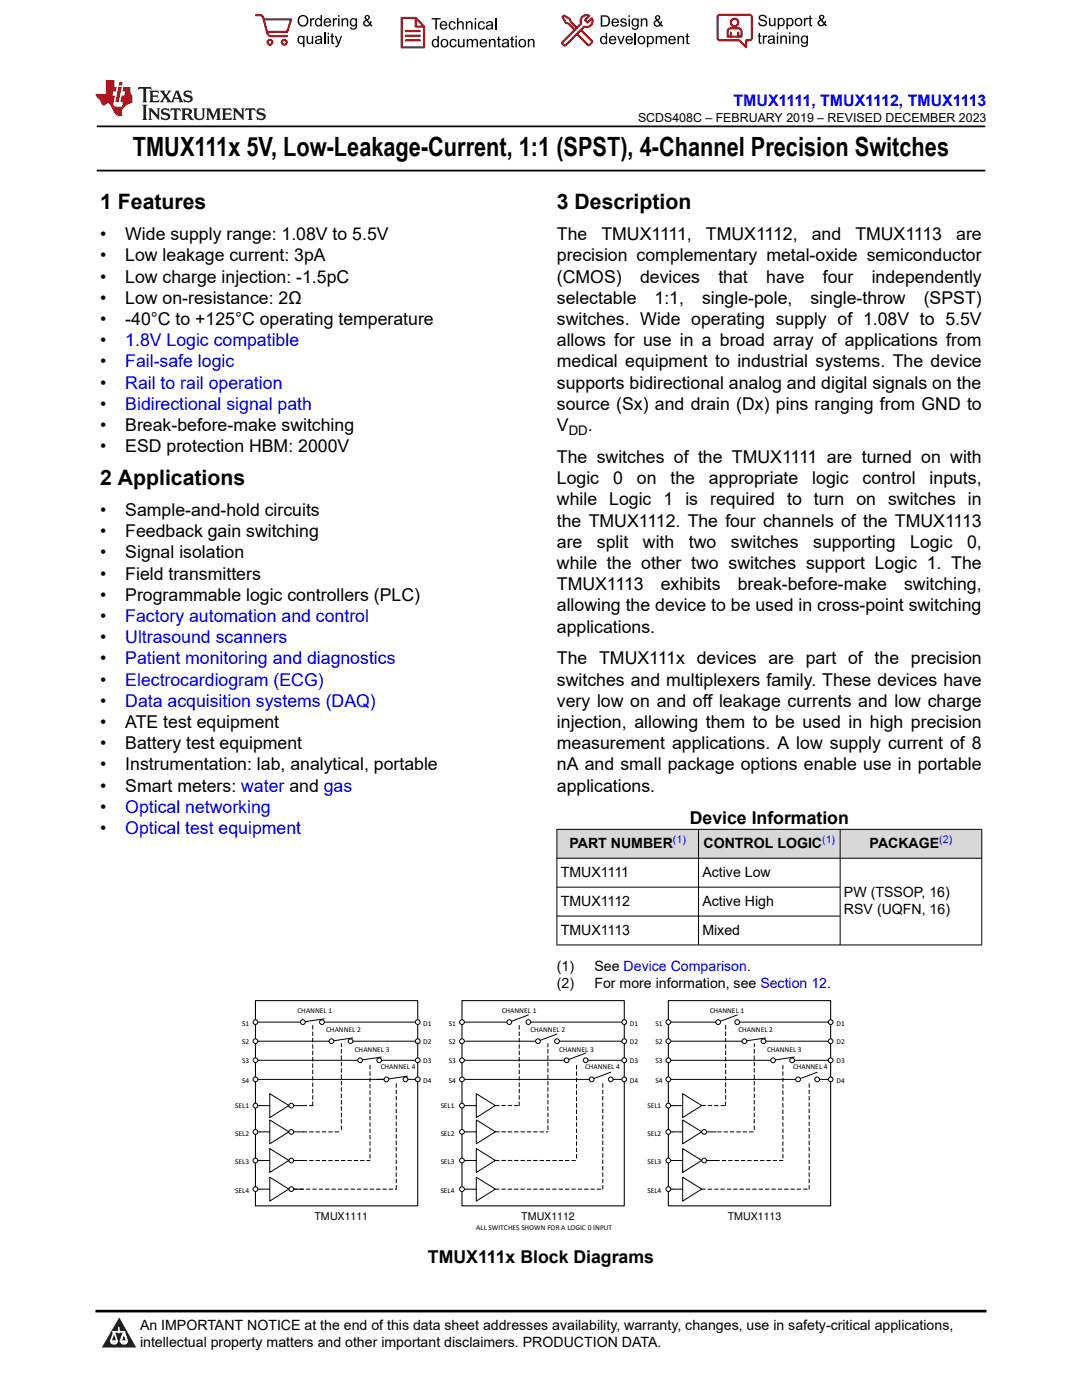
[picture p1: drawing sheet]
<svg xmlns="http://www.w3.org/2000/svg" width="216mm" height="279mm" viewBox="0 0 216 279" stroke-linecap="round" stroke-linejoin="round" font-family="sans-serif">
<path d="M19.3 25.2h177.3M19.3 34h177.3" fill="none" stroke="#000" stroke-width=".35"/>
<g fill="#d8d8d8">
<path d="M111.1 165.5h84.8v5.8h-84.8z" fill-rule="evenodd"/>
<path d="M111.2 165.6h28.1v5.6h-28.1z" fill-rule="evenodd"/>
<path d="M139.4 165.6h28.2v5.6h-28.2z" fill-rule="evenodd"/>
<path d="M167.7 165.6h28.1v5.6h-28.1z" fill-rule="evenodd"/>
</g>
<g fill="none" stroke="#000" stroke-width=".2">
<path d="M111.1 165.5h84.9M111.1 171.3h84.9M111.1 177.1h56.6M111.1 165.5v23.1M139.4 165.5v23.1M167.6 165.5v23.1M195.9 165.5v23.1M111.1 182.8h56.6M196 188.6h-84.9M51 215.4h25.4M53.8 218.3l3.8 2.3-3.8 2.4zM92.2 204h8.9"/>
<path d="M92.2 207.8h14.7M92.2 211.6h20.4M105.4 202.6l-3.3 1.2M105.9 204h18.7M111.2 206.4l-3.4 1.2M111.6 207.8h13M116.9 210.2l-3.4 1.2M117.3 211.6h7.3M121.9 214l-3.4 1.2M122.3 215.4h2.2M51 220.7h2.8M51 225.9h2.8"/>
<path d="M51 231.6h2.8M51 237.3h2.8M53.8 223.5l3.8 2.4-3.8 2.4zM53.8 229.2l3.8 2.4-3.8 2.4zM53.8 234.9l3.8 2.4-3.8 2.4zM58.6 220.7h1.9M58.6 225.9h1.9M58.6 231.6h1.9M58.6 237.3h1.9"/>
<circle cx="101.6" cy="204" r=".48"/>
<circle cx="105.4" cy="204" r=".48"/>
<circle cx="107.3" cy="207.8" r=".48"/>
<circle cx="111.2" cy="207.8" r=".48"/>
<circle cx="113.1" cy="211.6" r=".48"/>
<circle cx="116.9" cy="211.6" r=".48"/>
<circle cx="118.1" cy="215.4" r=".48"/>
<circle cx="121.9" cy="215.4" r=".48"/>
<circle cx="58.1" cy="220.7" r=".48"/>
<circle cx="58.1" cy="231.6" r=".48"/>
<circle cx="58.1" cy="225.9" r=".48"/>
<circle cx="58.1" cy="237.3" r=".48"/>
</g>
<path d="M51 199.7h32.4v41h-32.4z" fill="none" stroke="#000" stroke-width=".21"/>
<path d="M58.6 237.3h20.5M60.5 220.7h1.9M60.5 225.9h7.6M60.5 231.6h13.3M62.4 220.7v-16.4M68.1 225.4v-17.1M73.8 231.1v-18.8M79.1 237.3v-21.4" fill="none" stroke="#000" stroke-width=".2" stroke-dasharray=".7 .5"/>
<circle cx="51" cy="220.7" r=".48" fill="#fff"/>
<circle cx="51" cy="220.7" r=".48" fill="none" stroke="#000" stroke-width=".2"/>
<circle cx="51" cy="225.9" r=".48" fill="#fff"/>
<circle cx="51" cy="225.9" r=".48" fill="none" stroke="#000" stroke-width=".2"/>
<circle cx="51" cy="231.6" r=".48" fill="#fff"/>
<circle cx="51" cy="231.6" r=".48" fill="none" stroke="#000" stroke-width=".2"/>
<circle cx="51" cy="237.3" r=".48" fill="#fff"/>
<g fill="none" stroke="#000" stroke-width=".2">
<path d="M92.2 215.4h25.4M95 218.3l3.8 2.3-3.8 2.4zM92.2 220.7h2.8M92.2 225.9h2.8M92.2 231.6h2.8M92.2 237.3h2.8M95 223.5l3.8 2.4-3.8 2.4zM95 229.2l3.8 2.4-3.8 2.4zM95 234.9l3.8 2.4-3.8 2.4z"/>
<circle cx="51" cy="237.3" r=".48"/>
</g>
<path d="M92.2 199.7h32.4v41h-32.4z" fill="none" stroke="#000" stroke-width=".21"/>
<path d="M98.8 237.3h21.5M98.8 220.6l4.8 .1M98.8 225.9h10.5M98.8 231.6h16.2M103.6 220.7v-16.4M109.3 225.4v-17.1M115 231.1v-18.9M120.3 237.3v-21.4" fill="none" stroke="#000" stroke-width=".2" stroke-dasharray=".7 .5"/>
<circle cx="92.2" cy="204" r=".48" fill="#fff"/>
<circle cx="92.2" cy="204" r=".48" fill="none" stroke="#000" stroke-width=".2"/>
<circle cx="92.2" cy="207.8" r=".48" fill="#fff"/>
<circle cx="92.2" cy="207.8" r=".48" fill="none" stroke="#000" stroke-width=".2"/>
<circle cx="92.2" cy="211.6" r=".48" fill="#fff"/>
<circle cx="92.2" cy="211.6" r=".48" fill="none" stroke="#000" stroke-width=".2"/>
<circle cx="92.2" cy="215.4" r=".48" fill="#fff"/>
<circle cx="92.2" cy="215.4" r=".48" fill="none" stroke="#000" stroke-width=".2"/>
<circle cx="92.2" cy="220.7" r=".48" fill="#fff"/>
<circle cx="92.2" cy="220.7" r=".48" fill="none" stroke="#000" stroke-width=".2"/>
<circle cx="92.2" cy="225.9" r=".48" fill="#fff"/>
<circle cx="92.2" cy="225.9" r=".48" fill="none" stroke="#000" stroke-width=".2"/>
<circle cx="92.2" cy="231.6" r=".48" fill="#fff"/>
<circle cx="92.2" cy="231.6" r=".48" fill="none" stroke="#000" stroke-width=".2"/>
<circle cx="92.2" cy="237.3" r=".48" fill="#fff"/>
<circle cx="92.2" cy="237.3" r=".48" fill="none" stroke="#000" stroke-width=".2"/>
<circle cx="124.6" cy="204" r=".48" fill="#fff"/>
<circle cx="124.6" cy="204" r=".48" fill="none" stroke="#000" stroke-width=".2"/>
<circle cx="124.6" cy="207.8" r=".48" fill="#fff"/>
<circle cx="124.6" cy="207.8" r=".48" fill="none" stroke="#000" stroke-width=".2"/>
<circle cx="124.6" cy="211.6" r=".48" fill="#fff"/>
<circle cx="124.6" cy="211.6" r=".48" fill="none" stroke="#000" stroke-width=".2"/>
<circle cx="124.6" cy="215.4" r=".48" fill="#fff"/>
<g fill="none" stroke="#000" stroke-width=".2">
<path d="M51 204h9M51 207.8h14.7M51 211.6h20.4M64.7 203.3l-3.8 .6M64.7 204h18.7M70.4 207.1l-3.8 .6M70.4 207.8h13M75.2 215.4h1.4M76.1 211l-3.8 .5M76.1 211.6h7.3M81.3 214.8l-3.7 .5M81.4 215.4h1.4"/>
<path d="M133.4 215.4h25.4M136.2 218.3l3.8 2.3-3.8 2.4zM133.4 220.7h2.8M133.4 237.3h2.8M133.4 225.9h.9M133.4 231.6h.9M136.2 234.9l3.8 2.4-3.8 2.4z"/>
<circle cx="60.4" cy="204" r=".48"/>
<circle cx="64.2" cy="204" r=".48"/>
<circle cx="66.1" cy="207.8" r=".48"/>
<circle cx="70" cy="207.8" r=".48"/>
<circle cx="71.9" cy="211.6" r=".48"/>
<circle cx="75.7" cy="211.6" r=".48"/>
<circle cx="77.1" cy="215.4" r=".48"/>
<circle cx="80.9" cy="215.4" r=".48"/>
<circle cx="124.6" cy="215.4" r=".48"/>
</g>
<path d="M133.4 199.7h32.3v41h-32.3z" fill="none" stroke="#000" stroke-width=".21"/>
<path d="M140 237.3h21.5M140 220.6l4.8 .1M142.8 231.6h13.4M143.2 225.9h7.3M144.8 220.7v-16.3M150.5 225.4v-17.1M156.2 231.1v-19M161.5 237.3v-21.4" fill="none" stroke="#000" stroke-width=".2" stroke-dasharray=".7 .5"/>
<circle cx="133.4" cy="215.4" r=".48" fill="#fff"/>
<circle cx="133.4" cy="215.4" r=".48" fill="none" stroke="#000" stroke-width=".2"/>
<circle cx="133.4" cy="220.7" r=".48" fill="#fff"/>
<circle cx="133.4" cy="220.7" r=".48" fill="none" stroke="#000" stroke-width=".2"/>
<circle cx="133.4" cy="225.9" r=".48" fill="#fff"/>
<circle cx="133.4" cy="225.9" r=".48" fill="none" stroke="#000" stroke-width=".2"/>
<circle cx="133.4" cy="231.6" r=".48" fill="#fff"/>
<circle cx="133.4" cy="231.6" r=".48" fill="none" stroke="#000" stroke-width=".2"/>
<circle cx="133.4" cy="237.3" r=".48" fill="#fff"/>
<g fill="none" stroke="#000" stroke-width=".2">
<path d="M133.4 211.6h20.4M133.4 204h9.4M147.1 202.6l-3.4 1.2M147.6 204h18.1M158.5 211l-3.8 .5M158.5 211.6h7.2M134.3 225.9h1.9M134.3 231.6h1.9M136.2 223.5l3.8 2.4-3.8 2.4zM136.2 229.2l3.8 2.4-3.8 2.4zM141 225.9h1.9M141 231.6h1.9"/>
<circle cx="143.3" cy="204" r=".48"/>
<circle cx="147.1" cy="204" r=".48"/>
<circle cx="154.3" cy="211.6" r=".48"/>
<circle cx="158.1" cy="211.6" r=".48"/>
<circle cx="133.4" cy="237.3" r=".48"/>
<circle cx="140.5" cy="225.9" r=".48"/>
<circle cx="140.5" cy="231.6" r=".48"/>
</g>
<circle cx="51" cy="204" r=".48" fill="#fff"/>
<circle cx="51" cy="204" r=".48" fill="none" stroke="#000" stroke-width=".2"/>
<circle cx="51" cy="207.8" r=".48" fill="#fff"/>
<circle cx="51" cy="207.8" r=".48" fill="none" stroke="#000" stroke-width=".2"/>
<circle cx="51" cy="211.6" r=".48" fill="#fff"/>
<circle cx="51" cy="211.6" r=".48" fill="none" stroke="#000" stroke-width=".2"/>
<circle cx="51" cy="215.4" r=".48" fill="#fff"/>
<circle cx="51" cy="215.4" r=".48" fill="none" stroke="#000" stroke-width=".2"/>
<circle cx="83.4" cy="204" r=".48" fill="#fff"/>
<circle cx="83.4" cy="204" r=".48" fill="none" stroke="#000" stroke-width=".2"/>
<circle cx="83.4" cy="207.8" r=".48" fill="#fff"/>
<circle cx="83.4" cy="207.8" r=".48" fill="none" stroke="#000" stroke-width=".2"/>
<circle cx="83.4" cy="211.6" r=".48" fill="#fff"/>
<circle cx="83.4" cy="211.6" r=".48" fill="none" stroke="#000" stroke-width=".2"/>
<circle cx="83.4" cy="215.4" r=".48" fill="#fff"/>
<g fill="none" stroke="#000" stroke-width=".2">
<path d="M133.4 207.8h14.7M152.8 207.1l-3.8 .6M152.8 207.8h12.9M163.1 214l-3.4 1.2M163.5 215.4h2.2"/>
<circle cx="83.4" cy="215.4" r=".48"/>
<circle cx="148.5" cy="207.8" r=".48"/>
<circle cx="152.3" cy="207.8" r=".48"/>
<circle cx="159.3" cy="215.4" r=".48"/>
<circle cx="163.1" cy="215.4" r=".48"/>
</g>
<circle cx="133.4" cy="204" r=".48" fill="#fff"/>
<circle cx="133.4" cy="204" r=".48" fill="none" stroke="#000" stroke-width=".2"/>
<circle cx="133.4" cy="207.8" r=".48" fill="#fff"/>
<circle cx="133.4" cy="207.8" r=".48" fill="none" stroke="#000" stroke-width=".2"/>
<circle cx="133.4" cy="211.6" r=".48" fill="#fff"/>
<circle cx="133.4" cy="211.6" r=".48" fill="none" stroke="#000" stroke-width=".2"/>
<circle cx="165.7" cy="204" r=".48" fill="#fff"/>
<circle cx="165.7" cy="204" r=".48" fill="none" stroke="#000" stroke-width=".2"/>
<circle cx="165.7" cy="207.8" r=".48" fill="#fff"/>
<circle cx="165.7" cy="207.8" r=".48" fill="none" stroke="#000" stroke-width=".2"/>
<circle cx="165.7" cy="211.6" r=".48" fill="#fff"/>
<circle cx="165.7" cy="211.6" r=".48" fill="none" stroke="#000" stroke-width=".2"/>
<circle cx="165.7" cy="215.4" r=".48" fill="#fff"/>
<circle cx="165.7" cy="215.4" r=".48" fill="none" stroke="#000" stroke-width=".2"/>
<path d="M0 0h215.9v23.8h-215.9z" fill-rule="evenodd" fill="#fff"/>
<path d="M27.7 17.4l-.2 .6 .5-.3h.6v.1v2.2l-.2 .4h1l-.2-.4v-2.2v-.1h.5l.5 .3-.1-.6zM29.8 18.1l.2 .4v1.5l-.2 .4h1.9l.1-.6a1.08 1.08 0 0 1-1.3 .2v-.7h.6l.4 .2v-.6l-.4 .2h-.6v-.6l.2-.1a1 1 0 0 1 1 .2l-.1-.5zM31.8 18.1l1 1.1-1 1.2h.9l-.2-.2 .4-.7 .5 .7-.2 .2h1.6l-.2-.2 .1-.4h1l.1 .4-.1 .2h.9l-.2-.3-.8-2h-.5l-1 2.2-.8-1.1 .9-1.1h-.8l.2 .2-.5 .7-.3-.7 .1-.2zM35.2 18.5l.4 1h-.8zM36.8 18.2a.65 .65 0 0 0-.2 .7 .65 .65 0 0 0 .6 .5l.7 .2 .1 .2a.79 .79 0 0 1-.7 .4 .79 .79 0 0 1-.7-.5l.1 .7 .2-.1a.93 .93 0 0 0 1.1 .1 .93 .93 0 0 0 .4-1 1.46 1.46 0 0 0-1.2-.6l-.1-.3a1.09 1.09 0 0 1 1.2 .2l-.2-.6-.1 .1-.6-.2zM28.4 20.9l.2 .4v2.3l-.2 .3h1l-.2-.3v-2.3l.2-.4zM29.6 21.6l.2 .4v1.6l-.2 .3h.8l-.3-.3v-1.4l1.7 1.8v-2l.2-.4h-.8l.2 .2 .1 1.1-1.2-1.3zM32.3 21.8a.65 .65 0 0 0-.2 .7 .65 .65 0 0 0 .7 .4l.6 .2 .1 .2a.79 .79 0 0 1-.7 .4 .79 .79 0 0 1-.7-.5l.1 .7 .2-.1a.93 .93 0 0 0 1.1 .1 .93 .93 0 0 0 .4-.9 1.46 1.46 0 0 0-1.2-.6l-.1-.4a1.09 1.09 0 0 1 1.2 .2l-.2-.6-.1 .1-.6-.1zM34.1 21.6l-.1 .7a.63 .63 0 0 1 .7-.4l.1 1.7-.3 .3h1l-.2-.3v-1.7a.66 .66 0 0 1 .8 .4l-.1-.7zM36.2 21.6l.2 .4v1.6l-.2 .3h.9l-.2-.2v-.7h.5l.1 .2a.79 .79 0 0 0 1.2 .6l-1-.9a.61 .61 0 0 0 .6-.6 .61 .61 0 0 0-.5-.6zM36.9 21.9h.2a.47 .47 0 0 1 .5 .1 .47 .47 0 0 1 .1 .5l-.2 .2h-.6zM38.5 21.6l.2 .2a2.27 2.27 0 0 0 .4 2 1.04 1.04 0 0 0 1.7-.7v-1.3l.2-.2h-.8l.2 .4v1.1a.6 .6 0 0 1-.6 .6 .6 .6 0 0 1-.6-.6v-1.1l.3-.4zM41.1 21.6l.2 .4v1.6l-.2 .3h.7l-.2-.3v-1.5l.9 1.9 .8-1.9v1.5l-.2 .3h1l-.3-.3v-1.6l.3-.4h-.8l-.7 1.5-.7-1.5zM44.3 21.6l.2 .4v1.6l-.2 .3h1.9l.1-.5a1.09 1.09 0 0 1-1.3 .1v-.6h.6l.4 .1v-.6l-.4 .2h-.6v-.6l.2-.1a1.01 1.01 0 0 1 1 .3l-.1-.6zM46.4 21.6l.3 .4v1.6l-.3 .3h.8l-.2-.3v-1.4l1.6 1.8v-2l.2-.4h-.7l.2 .2v1.1l-1.2-1.3zM49 21.6l-.1 .7a.63 .63 0 0 1 .8-.4v1.7l-.3 .3h1l-.2-.3v-1.7a.66 .66 0 0 1 .8 .4l-.1-.7zM51.4 21.8a.65 .65 0 0 0-.2 .7 .65 .65 0 0 0 .6 .4l.6 .2 .2 .2a.79 .79 0 0 1-.8 .4 .79 .79 0 0 1-.6-.5l.1 .7 .2-.1a.93 .93 0 0 0 1 .1 .93 .93 0 0 0 .5-.9 1.46 1.46 0 0 0-1.3-.6l-.1-.4a1.09 1.09 0 0 1 1.3 .2l-.2-.6-.2 .1-.5-.1z" fill="#231f20"/>
<path d="M21.1 16v2.8h-2.1l.1 .3 .9 1a.95 .95 0 0 0 .9 .9 .59 .59 0 0 1 .6-.4 .59 .59 0 0 1 .5 .4l.4 .8a1.59 1.59 0 0 0 2.1 1.3 1.61 1.61 0 0 1 1-2.2l1-.4-.1-1.5a1.59 1.59 0 0 1-.4-1.6h-1.4l-.2 .9h.5l-.1 .8h-.5l-.2 1v.2l.4 .1-.2 .9h-.6a.73 .73 0 0 1-1.1-.7l.3-1.5h-.5l.2-.8h.5l.2-.9h-.5v-1.4zM23.6 17.4l-.6 3h.7l.6-3zM23.8 16.4l-.1 .7h.7l.1-.7z" fill="#ed1c24"/>
<g fill="#000">
<path d="M59.4 4.2a1.12 1.12 0 0 1 2.2 0 1.12 1.12 0 0 1-2.2 0zM59.9 3.5a.89 .89 0 0 0-.1 1.1 .89 .89 0 0 0 1.1 .4 .88 .88 0 0 0 .3-1.3 .88 .88 0 0 0-1.3-.2z" fill-rule="evenodd"/>
<path d="M59.5 7.3l.5-.2 .5 .3v-.3h.3v2.3h-.3v-.8a.74 .74 0 0 1-1 0 .74 .74 0 0 1-.1-1zM59.8 7.5a.57 .57 0 0 0-.2 .7 .57 .57 0 0 0 .8 .2 .57 .57 0 0 0 .1-.7 .57 .57 0 0 0-.7-.2z" fill-rule="evenodd"/>
<path d="M61.9 3.6h.2v.3l.2-.2 .3-.1 .2 .1-.1 .3a.36 .36 0 0 0-.5 0 .36 .36 0 0 0 0 .4v.9h-.3z" fill-rule="evenodd"/>
<path d="M61.2 7.1h.3v.9a.41 .41 0 0 0 .4 .6 .41 .41 0 0 0 .3-.6v-.9h.3v1.7h-.2v-.3a.58 .58 0 0 1-.7 .3 .58 .58 0 0 1-.4-.6z" fill-rule="evenodd"/>
<path d="M63 3.8l.5-.2 .5 .2v-.8h.2v2.3h-.2v-.2a.75 .75 0 0 1-1-.1 .75 .75 0 0 1-.1-1zM63.2 4a.57 .57 0 0 0-.1 .7 .57 .57 0 0 0 .8 .2 .57 .57 0 0 0 .1-.7 .57 .57 0 0 0-.8-.2z" fill-rule="evenodd"/>
<path d="M63 7.3a.74 .74 0 0 1 1-.1 .74 .74 0 0 1 .3 .9v.7h-.3v-.2a.57 .57 0 0 1-.8 .2 .57 .57 0 0 1-.2-.8l1-.3a.41 .41 0 0 0-.4-.4 .41 .41 0 0 0-.4 .4l-.3-.1zM63.2 8.2a.35 .35 0 0 0 .2 .5 .35 .35 0 0 0 .5-.3l.1-.4z" fill-rule="evenodd"/>
<path d="M65.4 6.5h.3v.3h-.3zM65.4 7.1h.3v1.7h-.3z" fill-rule="evenodd"/>
<path d="M64.8 3.8a.76 .76 0 0 1 .9-.1 .76 .76 0 0 1 .4 .8h-1.2a.47 .47 0 0 0 .3 .6 .47 .47 0 0 0 .6-.4l.3 .1a.82 .82 0 0 1-1.3 .3 .82 .82 0 0 1 0-1.3zM65 4l-.1 .3h.9l-.3-.4z" fill-rule="evenodd"/>
<path d="M66.4 3.6h.3v.3l.1-.2 .4-.1 .1 .1-.1 .3a.36 .36 0 0 0-.4 0 .36 .36 0 0 0-.1 .4v.9h-.3z" fill-rule="evenodd"/>
<path d="M66.1 6.7l.3-.1v.5h.3v.3h-.3v.9l.1 .2h.2v.3a.41 .41 0 0 1-.4-.1 .41 .41 0 0 1-.2-.4v-.9h-.2v-.3h.2z" fill-rule="evenodd"/>
<path d="M66.8 7.1h.3l.4 1.4 .5-1.4h.3l-.6 1.7a.57 .57 0 0 1-.8 .6v-.3a.37 .37 0 0 0 .5-.3z" fill-rule="evenodd"/>
<path d="M67.5 3h.2v.3h-.2zM67.5 3.6h.2v1.7h-.2z" fill-rule="evenodd"/>
<path d="M68.2 3.6h.2v.3a.58 .58 0 0 1 .7-.3 .58 .58 0 0 1 .4 .7v1h-.3v-1a.4 .4 0 0 0-.4-.5 .4 .4 0 0 0-.4 .6v.9h-.2z" fill-rule="evenodd"/>
<path d="M70 3.8l.5-.2 .5 .2v-.2h.2v1.5a.71 .71 0 0 1-.5 .8 .71 .71 0 0 1-.8-.5h.2a.46 .46 0 0 0 .6 .3 .46 .46 0 0 0 .3-.6 .78 .78 0 0 1-1.1-.2 .78 .78 0 0 1 .1-1.1zM70.2 4a.53 .53 0 0 0-.1 .8 .53 .53 0 0 0 .8 0 .54 .54 0 0 0 0-.7 .54 .54 0 0 0-.7-.1z" fill-rule="evenodd"/>
<path d="M72.9 3.1a.53 .53 0 0 1 .8 .1 .53 .53 0 0 1-.3 .8l.4 .5 .1-.3 .3 .1-.2 .5 .3 .3-.2 .2-.3-.3a.71 .71 0 0 1-1.2 .1 .71 .71 0 0 1 .4-1.1l-.3-.5zM73 3.5a.3 .3 0 0 0 .6 0 .3 .3 0 0 0-.6 0zM72.9 4.3a.45 .45 0 0 0 0 .7 .45 .45 0 0 0 .7-.2l-.5-.6z" fill-rule="evenodd"/>
<path d="M86.1 3.6h1.8v.3h-.7v2h-.3v-2h-.8z" fill-rule="evenodd"/>
<path d="M86.3 8l.5-.2 .5 .2v-.8h.3v2.2h-.3v-.2a.76 .76 0 0 1-1 0 .76 .76 0 0 1-.1-1zM86.6 8.1a.58 .58 0 0 0-.2 .8 .58 .58 0 0 0 .8 .2 .58 .58 0 0 0 .1-.8 .58 .58 0 0 0-.7-.2z" fill-rule="evenodd"/>
<path d="M88.2 7.9a.81 .81 0 0 1 1.1 .2 .81 .81 0 0 1-.2 1.1 .81 .81 0 0 1-1.1-.1l-.1-.8zM88.3 8.1a.57 .57 0 0 0 0 .9 .57 .57 0 0 0 .8 0 .57 .57 0 0 0 0-.8 .57 .57 0 0 0-.8-.1z" fill-rule="evenodd"/>
<path d="M88 4.4a.77 .77 0 0 1 .9-.1 .77 .77 0 0 1 .4 .8h-1.3a.48 .48 0 0 0 .4 .6 .48 .48 0 0 0 .6-.3h.3a.83 .83 0 0 1-1.3 .4 .83 .83 0 0 1 0-1.4zM88.2 4.6l-.2 .3h1l-.3-.4z" fill-rule="evenodd"/>
<path d="M89.7 4.4a.7 .7 0 0 1 1.2 .3l-.2 .1a.45 .45 0 0 0-.6-.3 .45 .45 0 0 0-.3 .6 .45 .45 0 0 0 .3 .6 .45 .45 0 0 0 .6-.4h.3a.76 .76 0 0 1-1.1 .6 .76 .76 0 0 1-.3-1.1z" fill-rule="evenodd"/>
<path d="M89.9 8a.7 .7 0 0 1 1.2 .3h-.3a.45 .45 0 0 0-.5-.3 .45 .45 0 0 0-.3 .6 .45 .45 0 0 0 .3 .6 .45 .45 0 0 0 .6-.4l.2 .1a.76 .76 0 0 1-1 .5 .76 .76 0 0 1-.4-1.1z" fill-rule="evenodd"/>
<path d="M91.2 3.6h.3v.8a.59 .59 0 0 1 .7-.2 .59 .59 0 0 1 .3 .7v1h-.2v-1a.4 .4 0 0 0-.5-.4 .4 .4 0 0 0-.3 .5v.9h-.3z" fill-rule="evenodd"/>
<path d="M91.4 7.8h.2v.9a.41 .41 0 0 0 .5 .5 .41 .41 0 0 0 .3-.5v-.9h.3v1.6h-.3v-.2a.58 .58 0 0 1-.7 .3 .58 .58 0 0 1-.3-.7z" fill-rule="evenodd"/>
<path d="M93 4.2h.2v.3a.59 .59 0 0 1 .7-.3 .59 .59 0 0 1 .4 .7v1h-.3v-1a.41 .41 0 0 0-.4-.5 .41 .41 0 0 0-.4 .6v.9h-.2z" fill-rule="evenodd"/>
<path d="M93.1 7.8h.3v.2a.56 .56 0 0 1 1 0 .54 .54 0 0 1 .6-.2 .54 .54 0 0 1 .4 .5v1.1h-.3v-1a.34 .34 0 0 0-.3-.4 .34 .34 0 0 0-.4 .3v1.1h-.3v-1a.38 .38 0 0 0-.5-.4 .38 .38 0 0 0-.2 .6v.8h-.3z" fill-rule="evenodd"/>
<path d="M94.7 3.6h.3v.3h-.3zM94.7 4.2h.3v1.7h-.3z" fill-rule="evenodd"/>
<path d="M95.5 4.4a.7 .7 0 0 1 1.3 .3l-.3 .1a.45 .45 0 0 0-.6-.3 .45 .45 0 0 0-.3 .6 .45 .45 0 0 0 .3 .6 .45 .45 0 0 0 .6-.4h.3a.76 .76 0 0 1-1.1 .6 .76 .76 0 0 1-.3-1.1z" fill-rule="evenodd"/>
<path d="M95.9 8a.77 .77 0 0 1 .9-.2 .77 .77 0 0 1 .4 .9h-1.2a.48 .48 0 0 0 .3 .5 .48 .48 0 0 0 .6-.3h.3a.83 .83 0 0 1-1.3 .4 .83 .83 0 0 1 0-1.3zM96.1 8.1l-.1 .4h.9l-.2-.5z" fill-rule="evenodd"/>
<path d="M97.5 7.8h.3v.2a.59 .59 0 0 1 .7-.2 .59 .59 0 0 1 .4 .6v1h-.3v-1a.41 .41 0 0 0-.5-.4 .41 .41 0 0 0-.3 .5v.9h-.3z" fill-rule="evenodd"/>
<path d="M97.1 4.4a.74 .74 0 0 1 1-.1 .74 .74 0 0 1 .3 .9v.7h-.3v-.2a.59 .59 0 0 1-.8 .2 .59 .59 0 0 1-.3-.8l1.1-.3a.42 .42 0 0 0-.4-.4 .42 .42 0 0 0-.5 .4l-.2-.1zM97.3 5.3a.36 .36 0 0 0 .2 .5 .36 .36 0 0 0 .5-.2l.1-.5z" fill-rule="evenodd"/>
<path d="M99.4 7.4l.2-.2v.6h.3v.2h-.3v1l.1 .2h.2l.1 .2a.41 .41 0 0 1-.5 0 .41 .41 0 0 1-.1-.4v-1h-.2v-.2h.2z" fill-rule="evenodd"/>
<path d="M100.3 8a.74 .74 0 0 1 .9-.2 .74 .74 0 0 1 .3 .9l.1 .7h-.3v-.2a.59 .59 0 0 1-.8 .3 .59 .59 0 0 1-.3-.8l1-.3a.42 .42 0 0 0-.3-.4 .42 .42 0 0 0-.5 .3h-.3zM100.5 8.8a.36 .36 0 0 0 .1 .5 .36 .36 0 0 0 .5-.2l.2-.5z" fill-rule="evenodd"/>
<path d="M102 7.4l.3-.2v.6h.3v.2h-.3v1l.1 .2h.2v.2a.41 .41 0 0 1-.5 0 .41 .41 0 0 1-.1-.4v-1h-.2v-.2h.2z" fill-rule="evenodd"/>
<path d="M102.8 7.2h.3v.3h-.3zM102.8 7.8h.3v1.6h-.3z" fill-rule="evenodd"/>
<path d="M103.7 7.9a.81 .81 0 0 1 1.1 .2 .81 .81 0 0 1-.1 1.1 .81 .81 0 0 1-1.2-.1v-.8zM103.9 8.1a.57 .57 0 0 0-.1 .9 .57 .57 0 0 0 .8 0 .57 .57 0 0 0 0-.8 .57 .57 0 0 0-.7-.1z" fill-rule="evenodd"/>
<path d="M105.3 7.8h.3v.2a.59 .59 0 0 1 .7-.2 .59 .59 0 0 1 .4 .6v1h-.3v-1a.41 .41 0 0 0-.5-.4 .41 .41 0 0 0-.3 .5v.9h-.3z" fill-rule="evenodd"/>
<path d="M119.9 3.1h.7a1.12 1.12 0 0 1 1.1 1.1 1.12 1.12 0 0 1-1 1.1h-.8zM120.2 3.3v1.7h.4a.86 .86 0 0 0 .8-.8 .86 .86 0 0 0-.8-.9z" fill-rule="evenodd"/>
<path d="M119.9 7.4l.5-.3 .5 .3v-.8h.2v2.2h-.2v-.2a.75 .75 0 0 1-1 0 .75 .75 0 0 1-.1-1zM120.1 7.5a.57 .57 0 0 0-.1 .8 .57 .57 0 0 0 .8 .2 .57 .57 0 0 0 .1-.8 .57 .57 0 0 0-.8-.2z" fill-rule="evenodd"/>
<path d="M121.7 7.4a.76 .76 0 0 1 .9-.2 .76 .76 0 0 1 .4 .9h-1.2a.47 .47 0 0 0 .3 .5 .47 .47 0 0 0 .6-.3h.3a.82 .82 0 0 1-1.3 .4 .82 .82 0 0 1 0-1.3zM121.9 7.5l-.1 .3h.9l-.3-.4z" fill-rule="evenodd"/>
<path d="M122.2 3.9a.76 .76 0 0 1 .9-.2 .76 .76 0 0 1 .4 .9h-1.2a.47 .47 0 0 0 .4 .5 .47 .47 0 0 0 .5-.3h.3a.82 .82 0 0 1-1.3 .4 .82 .82 0 0 1 0-1.3zM122.5 4l-.2 .3h.9l-.2-.4z" fill-rule="evenodd"/>
<path d="M123.9 3.8a.71 .71 0 0 1 1.1 .3h-.2a.32 .32 0 0 0-.4-.3 .32 .32 0 0 0-.3 .4h.1a.75 .75 0 0 1 .9 .8 .72 .72 0 0 1-.7 .3 .72 .72 0 0 1-.7-.5h.3a.36 .36 0 0 0 .4 .4 .36 .36 0 0 0 .3-.5 .8 .8 0 0 1-.9-.7z" fill-rule="evenodd"/>
<path d="M123.2 7.2h.3l.4 1.3 .5-1.3h.3l-.7 1.6h-.2z" fill-rule="evenodd"/>
<path d="M125.4 3.1h.3v.3h-.3zM125.4 3.7h.3v1.6h-.3z" fill-rule="evenodd"/>
<path d="M125 7.4a.76 .76 0 0 1 .9-.2 .76 .76 0 0 1 .4 .9h-1.2a.47 .47 0 0 0 .3 .5 .47 .47 0 0 0 .6-.3h.3a.82 .82 0 0 1-1.3 .4 .82 .82 0 0 1 0-1.3zM125.2 7.5l-.1 .3h.9l-.2-.4z" fill-rule="evenodd"/>
<path d="M126.2 3.9l.5-.3 .5 .3v-.2h.2v1.4a.71 .71 0 0 1-.5 .8 .71 .71 0 0 1-.8-.5l.2 .1a.46 .46 0 0 0 .6 .2 .46 .46 0 0 0 .3-.6 .78 .78 0 0 1-1.1-.1 .78 .78 0 0 1 .1-1.1zM126.4 4a.53 .53 0 0 0-.1 .8 .53 .53 0 0 0 .8 0 .54 .54 0 0 0 0-.7 .54 .54 0 0 0-.7-.1z" fill-rule="evenodd"/>
<path d="M127.5 7.3a.8 .8 0 0 1 1.1 .2 .8 .8 0 0 1-.1 1.1 .8 .8 0 0 1-1.2-.1v-.8zM127.7 7.5a.56 .56 0 0 0-.1 .9 .56 .56 0 0 0 .8-.1 .56 .56 0 0 0 0-.7 .56 .56 0 0 0-.7-.1z" fill-rule="evenodd"/>
<path d="M127.9 3.7h.2v.2a.58 .58 0 0 1 .7-.2 .58 .58 0 0 1 .4 .6v1h-.3v-1a.4 .4 0 0 0-.4-.4 .4 .4 0 0 0-.4 .5v.9h-.2z" fill-rule="evenodd"/>
<path d="M129.1 7.2h.2v.2a.72 .72 0 0 1 1-.1 .72 .72 0 0 1 .2 1 .64 .64 0 0 1-.5 .5 .64 .64 0 0 1-.6-.2v.8h-.3zM129.5 7.5a.56 .56 0 0 0-.2 .8 .56 .56 0 0 0 .8 .2 .56 .56 0 0 0 .1-.8 .56 .56 0 0 0-.7-.2z" fill-rule="evenodd"/>
<path d="M130.8 7.2h.3v.2a.55 .55 0 0 1 .9 0 .53 .53 0 0 1 .6-.3 .53 .53 0 0 1 .4 .6v1.1h-.2v-1a.34 .34 0 0 0-.3-.4 .34 .34 0 0 0-.4 .3v1.1h-.3v-1a.37 .37 0 0 0-.5-.4 .37 .37 0 0 0-.2 .6v.8h-.3z" fill-rule="evenodd"/>
<path d="M130.8 3.2a.53 .53 0 0 1 .9 .1 .53 .53 0 0 1-.4 .8l.4 .5 .2-.4 .2 .1-.2 .5 .4 .3-.2 .3-.3-.4a.71 .71 0 0 1-1.2 .1 .71 .71 0 0 1 .3-1.1l-.2-.5zM130.9 3.6a.3 .3 0 0 0 .6 0 .3 .3 0 0 0-.6 0zM130.9 4.3a.45 .45 0 0 0 0 .7 .45 .45 0 0 0 .7-.2l-.5-.6z" fill-rule="evenodd"/>
<path d="M133.6 7.4a.76 .76 0 0 1 .9-.2 .76 .76 0 0 1 .3 .9h-1.2a.47 .47 0 0 0 .4 .5 .47 .47 0 0 0 .6-.3h.2a.82 .82 0 0 1-1.2 .4 .82 .82 0 0 1 0-1.3zM133.8 7.5l-.2 .3h1l-.3-.4z" fill-rule="evenodd"/>
<path d="M135.2 7.2h.2v.2a.58 .58 0 0 1 .7-.2 .58 .58 0 0 1 .4 .6v1h-.3v-1a.4 .4 0 0 0-.4-.4 .4 .4 0 0 0-.3 .5v.9h-.3z" fill-rule="evenodd"/>
<path d="M137 6.8l.3-.2v.6h.2v.2h-.2v1v.2h.2l.1 .2a.41 .41 0 0 1-.5 0 .41 .41 0 0 1-.1-.5v-.9h-.2v-.2h.2z" fill-rule="evenodd"/>
<path d="M151.6 3.1a.88 .88 0 0 1 1.4 .5h-.3a.49 .49 0 0 0-.5-.5 .49 .49 0 0 0-.5 .6l.1 .1a1.06 1.06 0 0 1 1.2 1 .95 .95 0 0 1-.9 .4 .95 .95 0 0 1-.8-.7h.3a.58 .58 0 0 0 .6 .5 .58 .58 0 0 0 .5-.6l-.2-.1a.95 .95 0 0 1-1.1-.9z" fill-rule="evenodd"/>
<path d="M151.4 6.7l.3-.2v.6h.2v.2h-.2v1v.2h.2l.1 .2a.41 .41 0 0 1-.5 0 .41 .41 0 0 1-.1-.5v-.9h-.2v-.2h.2z" fill-rule="evenodd"/>
<path d="M152.2 7.1h.3v.2l.1-.2h.4h.1l-.1 .3a.36 .36 0 0 0-.4 0 .36 .36 0 0 0-.1 .5v.8h-.3z" fill-rule="evenodd"/>
<path d="M153.3 7.3a.74 .74 0 0 1 1-.2 .74 .74 0 0 1 .3 .9l.1 .7h-.3l-.1-.2a.57 .57 0 0 1-.8 .3 .57 .57 0 0 1-.1-.9l.9-.2a.41 .41 0 0 0-.4-.4 .41 .41 0 0 0-.4 .3h-.3zM153.5 8.1a.35 .35 0 0 0 .2 .5 .35 .35 0 0 0 .5-.2l.1-.5z" fill-rule="evenodd"/>
<path d="M153.4 3.6h.3v.9a.41 .41 0 0 0 .4 .5 .41 .41 0 0 0 .4-.5v-.9h.2v1.6h-.2v-.2a.58 .58 0 0 1-.7 .2 .58 .58 0 0 1-.4-.6z" fill-rule="evenodd"/>
<path d="M155 6.5h.3v.3h-.3zM155 7.1h.3v1.6h-.3z" fill-rule="evenodd"/>
<path d="M155.2 3.6h.2v.2a.72 .72 0 0 1 1-.1 .72 .72 0 0 1 .2 1 .64 .64 0 0 1-.5 .5 .64 .64 0 0 1-.6-.2v.8h-.3zM155.6 3.9a.56 .56 0 0 0-.2 .8 .56 .56 0 0 0 .8 .2 .56 .56 0 0 0 .1-.8 .56 .56 0 0 0-.7-.2z" fill-rule="evenodd"/>
<path d="M155.7 7.1h.3v.2a.58 .58 0 0 1 .7-.2 .58 .58 0 0 1 .3 .6v1h-.3v-1a.4 .4 0 0 0-.4-.4 .4 .4 0 0 0-.3 .5v.9h-.3z" fill-rule="evenodd"/>
<path d="M156.9 3.6h.3v.2a.72 .72 0 0 1 .9-.1 .72 .72 0 0 1 .2 1 .64 .64 0 0 1-.4 .5 .64 .64 0 0 1-.7-.2v.8h-.3zM157.3 3.9a.56 .56 0 0 0-.1 .8 .56 .56 0 0 0 .7 .2 .56 .56 0 0 0 .2-.8 .56 .56 0 0 0-.8-.2z" fill-rule="evenodd"/>
<path d="M157.4 6.5h.3v.3h-.3zM157.4 7.1h.3v1.6h-.3z" fill-rule="evenodd"/>
<path d="M158.1 7.1h.3v.2a.58 .58 0 0 1 .7-.2 .58 .58 0 0 1 .4 .6v1h-.3v-1a.4 .4 0 0 0-.5-.4 .4 .4 0 0 0-.3 .5v.9h-.3z" fill-rule="evenodd"/>
<path d="M158.8 3.7a.8 .8 0 0 1 1.1 .2 .8 .8 0 0 1-.1 1.1 .8 .8 0 0 1-1.1-.1l-.1-.8zM159 3.9a.56 .56 0 0 0-.1 .9 .56 .56 0 0 0 .9 0 .56 .56 0 0 0-.1-.8 .56 .56 0 0 0-.7-.1z" fill-rule="evenodd"/>
<path d="M160 7.3l.5-.2 .5 .2v-.2h.2v1.4a.71 .71 0 0 1-.5 .9 .71 .71 0 0 1-.9-.5h.3a.46 .46 0 0 0 .6 .2 .46 .46 0 0 0 .2-.6 .78 .78 0 0 1-1-.1 .78 .78 0 0 1 .1-1.1zM160.2 7.4a.53 .53 0 0 0-.1 .8 .53 .53 0 0 0 .8 0 .54 .54 0 0 0 0-.7 .54 .54 0 0 0-.7-.1z" fill-rule="evenodd"/>
<path d="M160.4 3.6h.3v.2l.1-.2h.4h.1l-.1 .3a.36 .36 0 0 0-.4 0 .36 .36 0 0 0-.1 .5v.8h-.3z" fill-rule="evenodd"/>
<path d="M161.5 3.2l.3-.2v.6h.3v.2h-.3v1v.2h.3v.2a.41 .41 0 0 1-.5 0 .41 .41 0 0 1-.1-.5v-.9h-.2v-.2h.2z" fill-rule="evenodd"/>
<path d="M163.6 3.1a.53 .53 0 0 1 .8 .1 .53 .53 0 0 1-.3 .8l.4 .5 .1-.3h.3l-.2 .5 .3 .3-.2 .3-.3-.3a.71 .71 0 0 1-1.2 .1 .71 .71 0 0 1 .4-1.2l-.3-.5zM163.7 3.5a.3 .3 0 0 0 .5 0 .3 .3 0 0 0-.5 0zM163.6 4.2a.45 .45 0 0 0 0 .8 .45 .45 0 0 0 .7-.3l-.5-.6z" fill-rule="evenodd"/>
</g>
<path d="M64.8 6.5v2.3M98.9 3.6v2.3M126.8 6.6v2.2" fill="none" stroke="#000" stroke-width=".28"/>
<g fill="none" stroke="#de0000" stroke-width=".42">
<path d="M51.1 3l1 .1a1.4 1.4 0 0 1 .6 1.2l.7 2.5a.95 .95 0 0 0 1.1 .4h2.8M52.7 3.9h5.4l-.8 2.4h-4M80.1 3.6h2.8v1.7h1.7v4.2h-4.5zM81 7.1h2.8M81 6.2h2.8M81 8.1h2.8M82.9 3.6l1.7 1.7M115.1 5.5l-1.3-1.2-.1-.5-1.2-.7-.3 .3 .7 1.1 .5 .2 1.3 1.3M115.9 6l2.2 2.2v.3l-.5 .5h-.3l-2.2-2.2zM115.9 6l.7-.7a1.19 1.19 0 0 0 1.3-.3 1.19 1.19 0 0 0 .2-1.4l-.9 .9-.4-.5 .8-.8a1.19 1.19 0 0 0-1.4 .1 1.19 1.19 0 0 0-.2 1.4l-3.8 3.7v.3l.3 .3h.3l2.3-2.2M143.2 3.2l.4-.2h6l.4 .2v4.4l-.2 .4-.9 .1v1.3l-1.4-1.3h-3.9l-.4-.3zM145.4 5.8l.4-.1h1.6a.61 .61 0 0 1 .6 .6v1h-2.8v-1z"/>
<path d="M145.8 6.5v.8M147.3 6.5v.8"/>
<circle cx="53.9" cy="8.4" r=".49"/>
<circle cx="56.7" cy="8.4" r=".49"/>
<circle cx="146.6" cy="4.5" r=".75"/>
</g>
<path d="M0 261.4h215.9v18h-215.9z" fill-rule="evenodd" fill="#fff"/>
<path d="M23.8 262.9l3.4 6h-6.9z" fill="#231f20"/>
<path d="M22.1 267.7h1.3l-.4 .5h-.3a.55 .55 0 0 1-.6-.5z" fill-rule="evenodd" fill="#fff"/>
<path d="M22.1 267.7h1.3l-.4 .5h-.3a.55 .55 0 0 1-.6-.5z" fill="none" stroke="#231f20" stroke-width=".34"/>
<path d="M22.1 267.7h1.3l-.4 .5h-.5zM22.6 265.8h.1M22.6 265.8h2.3zM23.7 265.9h.1M23.7 264.9v1zM24 267.7h.1" fill="none" stroke="#fff" stroke-width=".34"/>
<path d="M24.7 265.8l-.7 1.9z" fill="#fff"/>
<path d="M24.7 265.8l-.7 1.9z" fill="none" stroke="#fff" stroke-width=".34"/>
<path d="M24.7 265.8l.7 1.9z" fill="#fff"/>
<path d="M22.8 265.8l-.7 1.9zM22.8 265.8l.6 1.9zM24.7 265.8l.7 1.9zM25.3 267.7h.1" fill="none" stroke="#fff" stroke-width=".34"/>
<path d="M24.1 267.7h1.3a.65 .65 0 0 1-.6 .5 .65 .65 0 0 1-.7-.5z" fill-rule="evenodd" fill="#fff"/>
<path d="M24.1 267.7h1.3a.65 .65 0 0 1-.6 .5 .65 .65 0 0 1-.7-.5z" fill="none" stroke="#231f20" stroke-width=".34"/>
<path d="M24 267.7h.1M24.1 267.7h1.3l-.4 .5h-.5z" fill="none" stroke="#fff" stroke-width=".34"/>
<path d="M19 261.7h177.8" fill="none" stroke="#000" stroke-width=".53"/>
<text font-size="5.3" x="26.5" y="31.2">TMUX111x 5V, Low-Leakage-Current, 1:1 (SPST), 4-Channel Precision Switches</text>
<g font-size="4.2">
<text x="20" y="41.8">1 Features</text>
<text x="111.1" y="41.8">3 Description</text>
<text x="20" y="96.8">2 Applications</text>
</g>
<g font-size="3.5">
<text x="20" y="47.9">•</text>
<text x="25" y="47.9">Wide supply range: 1.08V to 5.5V</text>
<text x="111.1" y="47.9">The</text>
<text x="120" y="47.9">TMUX1111,</text>
<text x="140.9" y="47.9">TMUX1112,</text>
<text x="162" y="47.9">and</text>
<text x="170.7" y="47.9">TMUX1113</text>
<text x="190.8" y="47.9">are</text>
<text x="20" y="52.2">•</text>
<text x="25" y="52.2">Low leakage current: 3pA</text>
<text x="111.1" y="52.2">precision complementary metal-oxide semiconductor</text>
<text x="20" y="56.4">•</text>
<text x="25" y="56.4">Low charge injection: -1.5pC</text>
<text x="111.1" y="56.4">(CMOS)</text>
<text x="127.7" y="56.4">devices</text>
<text x="143.3" y="56.4">that</text>
<text x="152.9" y="56.4">have</text>
<text x="164.2" y="56.4">four</text>
<text x="173.9" y="56.4">independently</text>
<text x="20" y="60.6">•</text>
<text x="20" y="64.9">•</text>
<text x="25" y="60.6">Low on-resistance: 2Ω</text>
<text x="25" y="64.9">-40°C to +125°C operating temperature</text>
<text x="111.1" y="60.6">selectable</text>
<text x="111.1" y="64.9">switches. Wide operating supply of 1.08V to 5.5V</text>
<text x="130.6" y="60.6">1:1,</text>
<text x="140.1" y="60.6">single-pole,</text>
<text x="161.7" y="60.6">single-throw</text>
<text x="184.3" y="60.6">(SPST)</text>
<text x="20" y="69.1">•</text>
<text x="111.1" y="69.1">allows for use in a broad array of applications from</text>
<text x="20" y="73.3">•</text>
<text x="20" y="77.6">•</text>
<text x="111.1" y="77.6">supports bidirectional analog and digital signals on the</text>
<text x="111.1" y="73.3">medical equipment to industrial systems. The device</text>
<text x="20" y="81.8">•</text>
<text x="111.1" y="81.8">source (Sx) and drain (Dx) pins ranging from GND to</text>
<text x="20" y="86">•</text>
<text x="25" y="86">Break-before-make switching</text>
<text x="111.1" y="86">V</text>
<text x="117.3" y="86">.</text>
<text x="20" y="90.3">•</text>
<text x="25" y="90.3">ESD protection HBM: 2000V</text>
<text x="111.1" y="92.4">The switches of the TMUX1111 are turned on with</text>
<text x="111.1" y="96.6">Logic</text>
<text x="111.1" y="100.9">while Logic 1 is required to turn on switches in</text>
<text x="122.3" y="96.6">0</text>
<text x="127.1" y="96.6">on</text>
<text x="133.8" y="96.6">the</text>
<text x="141.5" y="96.6">appropriate</text>
<text x="162.1" y="96.6">logic</text>
<text x="172.1" y="96.6">control</text>
<text x="185.5" y="96.6">inputs,</text>
<text x="20" y="103">•</text>
<text x="20" y="107.2">•</text>
<text x="25" y="103">Sample-and-hold circuits</text>
<text x="25" y="107.2">Feedback gain switching</text>
<text x="111.1" y="105.1">the TMUX1112. The four channels of the TMUX1113</text>
<text x="20" y="111.4">•</text>
<text x="25" y="111.4">Signal isolation</text>
<text x="111.1" y="113.6">while the other two switches support Logic 1. The</text>
<text x="111.1" y="109.3">are</text>
<text x="119.1" y="109.3">split</text>
<text x="128.3" y="109.3">with</text>
<text x="137.5" y="109.3">two</text>
<text x="145.8" y="109.3">switches</text>
<text x="162.3" y="109.3">supporting</text>
<text x="181.6" y="109.3">Logic</text>
<text x="193" y="109.3">0,</text>
<text x="20" y="115.7">•</text>
<text x="20" y="119.9">•</text>
<text x="25" y="115.7">Field transmitters</text>
<text x="25" y="119.9">Programmable logic controllers (PLC)</text>
<text x="111.1" y="117.8">TMUX1113</text>
<text x="131.8" y="117.8">exhibits</text>
<text x="147.2" y="117.8">break-before-make</text>
<text x="180.4" y="117.8">switching,</text>
<text x="20" y="124.1">•</text>
<text x="111.1" y="122">allowing the device to be used in cross-point switching</text>
<text x="20" y="128.4">•</text>
<text x="111.1" y="126.3">applications.</text>
<text x="20" y="132.6">•</text>
<text x="20" y="136.8">•</text>
<text x="111.1" y="136.8">switches and multiplexers family. These devices have</text>
<text x="111.1" y="132.6">The TMUX111x devices are part of the precision</text>
<text x="20" y="141.1">•</text>
<text x="111.1" y="141.1">very low on and off leakage currents and low charge</text>
<text x="20" y="145.3">•</text>
<text x="20" y="149.5">•</text>
<text x="25" y="145.3">ATE test equipment</text>
<text x="25" y="149.5">Battery test equipment</text>
<text x="111.1" y="145.3">injection, allowing them to be used in high precision</text>
<text x="111.1" y="149.5">measurement applications. A low supply current of 8</text>
<text x="20" y="153.8">•</text>
<text x="25" y="153.8">Instrumentation: lab, analytical, portable</text>
<text x="111.1" y="153.8">nA and small package options enable use in portable</text>
<text x="20" y="158">•</text>
<text x="25" y="158">Smart meters: water and gas</text>
<text x="111.1" y="158">applications.</text>
<text x="20" y="162.2">•</text>
<text x="20" y="166.5">•</text>
<text x="137.6" y="164.4">Device Information</text>
<text x="85.4" y="252.1">TMUX111x Block Diagrams</text>
</g>
<g font-size="3.5" fill="#00f">
<text x="25" y="69.1">1.8V Logic compatible</text>
<text x="25" y="73.3">Fail-safe logic</text>
<text x="25" y="77.6">Rail to rail operation</text>
<text x="25" y="81.8">Bidirectional signal path</text>
<text x="25" y="124.1">Factory automation and control</text>
<text x="25" y="128.4">Ultrasound scanners</text>
<text x="25" y="132.6">Patient monitoring and diagnostics</text>
<text x="25" y="136.8">Electrocardiogram (ECG)</text>
<text x="25" y="141.1">Data acquisition systems (DAQ)</text>
<text x="25" y="162.2">Optical networking</text>
<text x="25" y="166.5">Optical test equipment</text>
</g>
<text font-size="3.2" fill="#00f" x="146.4" y="21.1">TMUX1111, TMUX1112, TMUX1113</text>
<g font-size="2.8">
<text x="113.6" y="169.2">PART NUMBER</text>
<text x="140.4" y="169.2">CONTROL LOGIC</text>
<text x="173.5" y="169.2">PACKAGE</text>
<text x="111.9" y="175">TMUX1111</text>
<text x="140.2" y="175">Active Low</text>
<text x="168.4" y="179.1">PW (TSSOP, 16)</text>
<text x="111.9" y="180.7">TMUX1112</text>
<text x="140.2" y="180.7">Active High</text>
<text x="168.4" y="182.4">RSV (UQFN, 16)</text>
<text x="111.9" y="186.5">TMUX1113</text>
<text x="140.2" y="186.5">Mixed</text>
<text x="111.1" y="193.7">(1)</text>
<text x="111.1" y="197.1">(2)</text>
<text x="118.6" y="193.7">See Device Comparison.</text>
<text x="118.6" y="197.1">For more information, see Section 12.</text>
<text x="27.9" y="265.5">An IMPORTANT NOTICE at the end of this data sheet addresses availability, warranty, changes, use in safety-critical applications,</text>
<text x="27.9" y="268.9">intellectual property matters and other important disclaimers. PRODUCTION DATA.</text>
</g>
<text font-size="2.6" x="113.5" y="86.7">DD</text>
<text font-size="2.5" x="127.3" y="24.3">SCDS408C – FEBRUARY 2019 – REVISED DECEMBER 2023</text>
<g font-size="2.1" fill="#00f">
<text x="134.3" y="168.3">(1)</text>
<text x="164.1" y="168.3">(1)</text>
<text x="187.4" y="168.3">(2)</text>
</g>
<g font-size="2.1">
<text x="62.8" y="243.4">TMUX1111</text>
<text x="104" y="243.4">TMUX1112</text>
<text x="145.2" y="243.4">TMUX1113</text>
</g>
<g font-size="1.5">
<text x="59.4" y="202.2">CHANNEL 1</text>
<text x="100.1" y="202.2">CHANNEL 1</text>
<text x="141.6" y="202.2">CHANNEL 1</text>
<text x="48.3" y="204.7">S1</text>
<text x="48.3" y="208.4">S2</text>
<text x="65.1" y="206">CHANNEL 2</text>
<text x="70.8" y="209.9">CHANNEL 3</text>
<text x="84.5" y="204.7">D1</text>
<text x="84.5" y="208.4">D2</text>
<text x="89.6" y="204.7">S1</text>
<text x="89.6" y="208.4">S2</text>
<text x="105.8" y="206">CHANNEL 2</text>
<text x="111.6" y="209.9">CHANNEL 3</text>
<text x="125.7" y="204.7">D1</text>
<text x="125.7" y="208.4">D2</text>
<text x="130.8" y="204.7">S1</text>
<text x="130.8" y="208.4">S2</text>
<text x="147.3" y="206">CHANNEL 2</text>
<text x="153.1" y="209.9">CHANNEL 3</text>
<text x="166.9" y="204.7">D1</text>
<text x="166.9" y="208.4">D2</text>
<text x="48.3" y="212.2">S3</text>
<text x="76" y="213.3">CHANNEL 4</text>
<text x="84.5" y="212.2">D3</text>
<text x="89.6" y="212.2">S3</text>
<text x="116.8" y="213.3">CHANNEL 4</text>
<text x="125.7" y="212.2">D3</text>
<text x="130.8" y="212.2">S3</text>
<text x="158.2" y="213.3">CHANNEL 4</text>
<text x="166.9" y="212.2">D3</text>
<text x="46.9" y="221.1">SEL1</text>
<text x="48.3" y="216">S4</text>
<text x="84.5" y="216">D4</text>
<text x="87.9" y="221.1">SEL1</text>
<text x="89.6" y="216">S4</text>
<text x="125.7" y="216">D4</text>
<text x="129.2" y="221.1">SEL1</text>
<text x="130.8" y="216">S4</text>
<text x="166.9" y="216">D4</text>
<text x="46.9" y="226.7">SEL2</text>
<text x="87.9" y="226.7">SEL2</text>
<text x="129.2" y="226.7">SEL2</text>
<text x="46.9" y="232.3">SEL3</text>
<text x="87.9" y="232.3">SEL3</text>
<text x="129.2" y="232.3">SEL3</text>
<text x="46.9" y="238">SEL4</text>
<text x="87.9" y="238">SEL4</text>
<text x="129.2" y="238">SEL4</text>
<text x="95" y="245.4">ALL SWITCHES SHOWN FOR A LOGIC 0 INPUT</text>
</g>
</svg>
